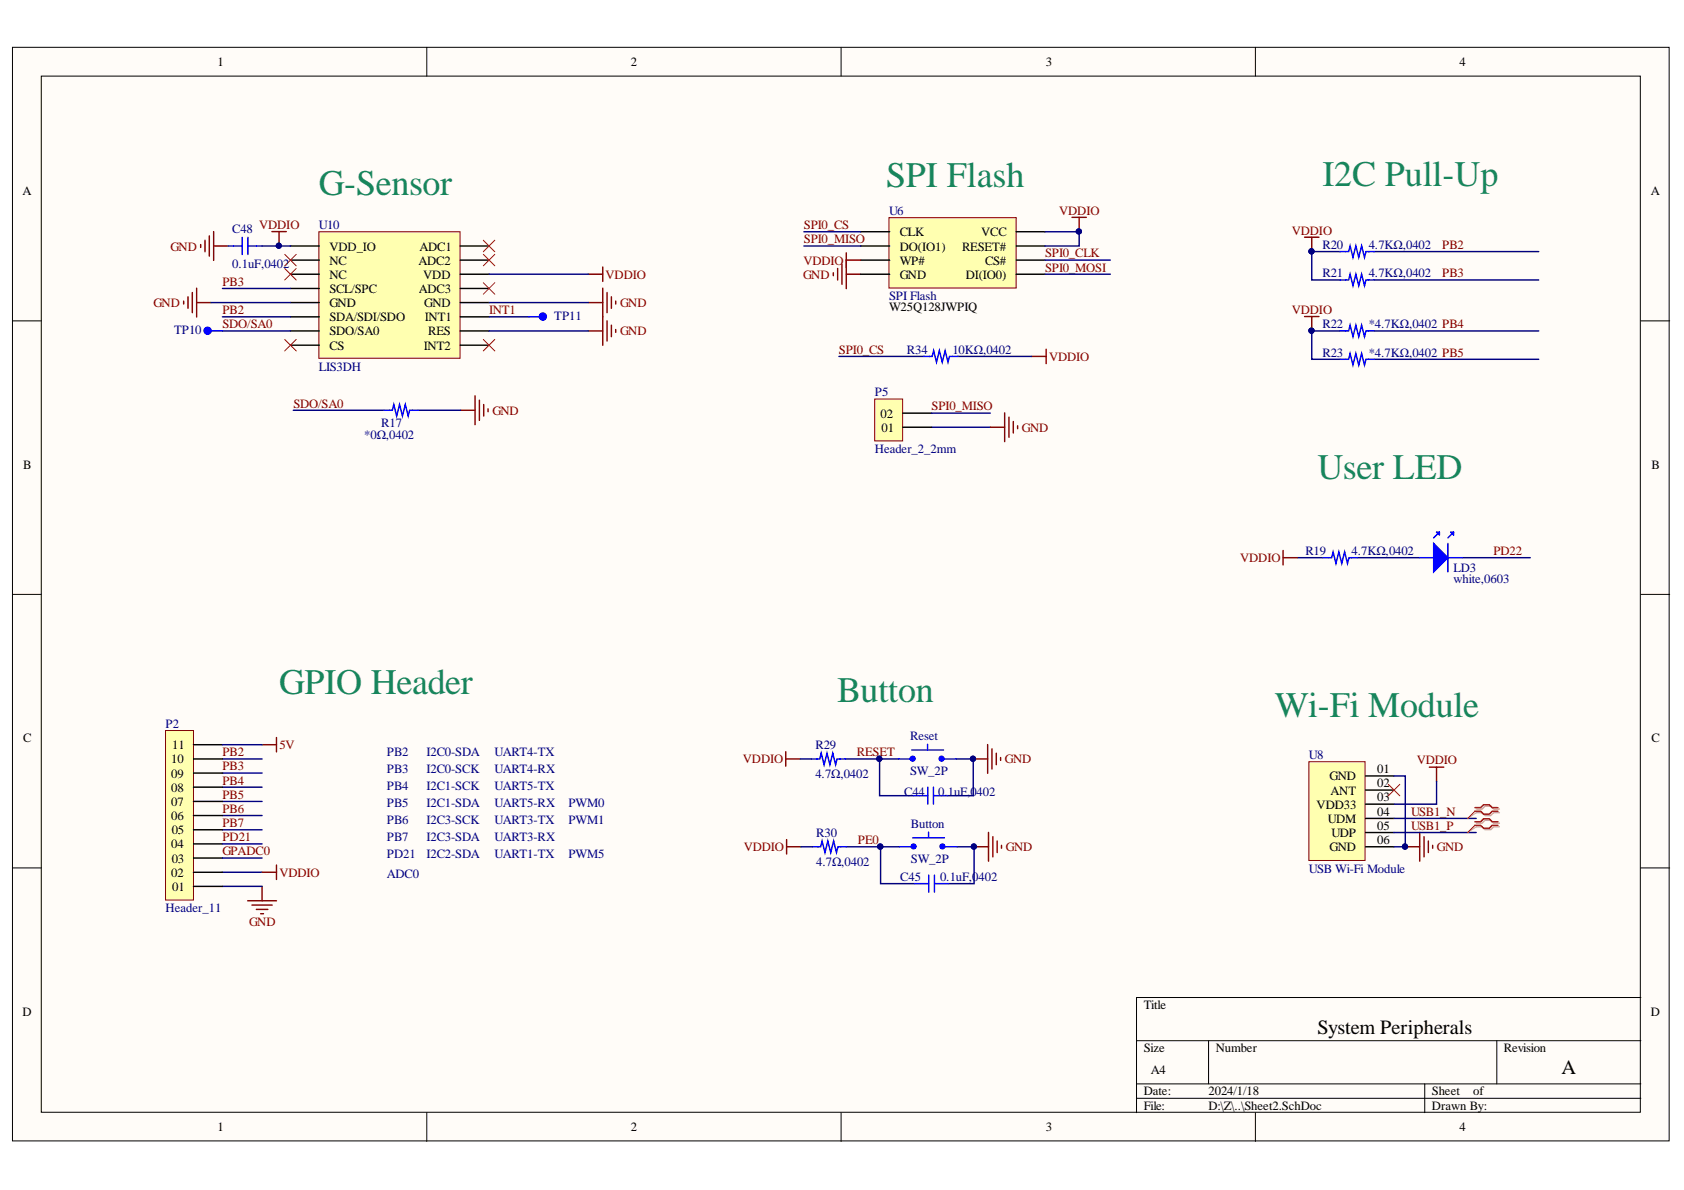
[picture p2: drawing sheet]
<svg xmlns="http://www.w3.org/2000/svg" width="297mm" height="210mm" viewBox="0 0 297 210" stroke-linecap="round" stroke-linejoin="round" font-family="sans-serif">
<g fill="#fffcf8" stroke="#000" stroke-width=".18">
<path d="M2.2 8.3h292.2v192.9h-292.2z"/>
<path d="M7.3 13.4h282v182.8h-282z"/>
</g>
<g fill="none" stroke="#000" stroke-width=".18">
<path d="M75.3 8.3v5.1M148.4 8.3v5.1M221.4 8.3v5.1M2.2 56.6h5.1M289.4 56.6h5.1M2.2 104.8h5.1M289.4 104.8h5.1M2.2 153.1h5.1M289.4 153.1h5.1M289.4 176h-88.9v20.3M75.3 196.3v5M148.4 196.3v5"/>
<path d="M200.5 183.6h88.9M200.5 191.2h88.9M200.5 193.7h88.9M213.2 183.6v7.6M221.4 196.3v5M251.3 191.2v5.1M264 183.6v7.6"/>
</g>
<g fill="none" stroke="#000080" stroke-width=".25">
<path d="M236.4 44.4h-5v5h5M236.4 58.4h-5v5h5M242.4 44.4h29M242.4 49.4h29M242.4 58.4h29M242.4 63.4h29M228.9 98.4h4.5M239.4 98.4h11M257.9 98.4h12M39.2 133.9h7M39.2 136.4h7M39.2 138.8h7"/>
<path d="M141.1 133.9h2M149.1 133.9h6M158.5 133.9h-3.4v6.4h6.1M168.7 133.9h3v6.4h-4.5M39.2 141.4h7M39.2 143.9h7M39.2 146.4h7M39.2 153.9h7M39.2 156.3h7M141.3 149.4h2M149.3 149.4h6M158.7 149.4h-3.4v6.5h6"/>
<path d="M168.8 149.4h3v6.5h-4.5"/>
</g>
<g fill="#000080" stroke="#000080" stroke-width=".18">
<circle cx="231.3" cy="44.3" r=".46"/>
<circle cx="231.3" cy="58.3" r=".46"/>
<circle cx="171.6" cy="133.8" r=".46"/>
<circle cx="155.1" cy="133.8" r=".46"/>
<circle cx="171.8" cy="149.3" r=".46"/>
<circle cx="155.3" cy="149.3" r=".47"/>
</g>
<g fill="none" stroke="#800000" stroke-width=".25">
<path d="M230.1 41.8h2.6M230.1 55.8h2.6M231.4 41.8v2.6M231.4 55.8v2.6M138.6 133.9h2.5M138.6 132.6v2.5M171.7 133.9h2.5M174.2 131.3v5.1M175 132.1v3.6M175.7 132.9v2M176.5 133.6v.5M43.7 158.9h5.1"/>
<path d="M44.4 159.6h3.6M46.2 156.3v2.6M138.8 149.4h2.5M138.8 148.1v2.5M171.8 149.4h2.6M174.4 146.8v5.1M175.1 147.6v3.5M175.9 148.3v2.1M176.7 149.1v.5M45.2 160.4h2M46 161.2h.5"/>
</g>
<g fill="none" stroke="#00f" stroke-width=".25">
<path d="M236.4 44.4h1.5l.2-1 .5 2 .6-2 .5 2 .5-2 .5 2 .2-1h.5M236.4 49.4h1.5l.2-1 .5 2 .6-2 .5 2 .5-2 .5 2 .2-1h.5M236.4 58.4h1.5l.2-1 .5 2 .6-2 .5 2 .5-2 .5 2 .2-1h.5M241.4 44.4h1M241.4 49.4h1M241.4 58.4h1M236.4 63.4h1.5l.2-1 .5 2 .6-2 .5 2 .5-2 .5 2 .2-1h.5M241.4 63.4h1M233.4 98.4h1.5l.2-1 .5 2 .6-2 .5 2 .5-2 .5 2 .2-1h.5M238.4 98.4h1M250.4 98.4h2.5M255.4 98.4h2.5"/>
<path d="M255.4 95.9v5M143.1 133.9h1M144.1 133.9h.5l.3-1 .5 2 .5-2 .5 2 .5-2 .5 2 .2-1h1.5M158.5 133.9h2.5M160.8 132.3h5.6M163.6 131.3v.9M163.7 138.8v3M164.7 138.8v3M166.2 133.9h2.5M143.3 149.4h1M144.2 149.4h.6l.2-1.1 .5 2.1 .5-2.1 .5 2.1 .5-2.1 .5 2.1 .3-1h1.5M158.7 149.4h2.5"/>
<path d="M161 147.8h5.6M161.2 140.3h2.5M161.3 155.9h2.5M163.8 146.8v.9M163.8 154.4v3M164.7 140.3h2.5M164.8 155.9h2.5M164.8 154.4v3M166.3 149.4h2.5"/>
</g>
<g fill="#00f" stroke="#00f" stroke-width=".18">
<circle cx="161" cy="133.8" r=".46"/>
<circle cx="166.1" cy="133.8" r=".46"/>
<circle cx="161.2" cy="149.3" r=".45"/>
<circle cx="166.2" cy="149.3" r=".45"/>
</g>
<path d="M252.9 95.9l2.5 2.5-2.5 2.5z" fill="#00f"/>
<path d="M252.9 95.9l2.5 2.5-2.5 2.5zM253.4 93.9h.5v.5zM253.9 93.9l-1 1M255.9 93.9h.5v.5zM256.4 93.9l-1 1" fill="none" stroke="#00f" stroke-width=".25"/>
<path d="M226.3 97.1v2.5M226.3 98.4h2.6M46.2 153.9h2.6M48.8 152.6v2.5" fill="none" stroke="#800000" stroke-width=".25"/>
<path d="M29.2 128.9h4.9v29.9h-4.9z" fill="#ffffb0" stroke="#800000" stroke-width=".18"/>
<path d="M34.1 138.8h5.1M34.1 136.4h5.1M34.1 133.9h5.1M34.1 131.4h5.1M34.1 156.3h5.1M34.1 153.9h5.1M34.1 151.3h5.1M34.1 148.9h5.1M34.1 146.4h5.1M34.1 143.9h5.1M34.1 141.4h5.1" fill="none" stroke="#000" stroke-width=".25"/>
<path d="M46.2 131.4h2.6M48.8 130.1v2.5" fill="none" stroke="#800000" stroke-width=".25"/>
<path d="M39.2 131.4h7M39.2 148.9h7M39.2 151.3h7" fill="none" stroke="#000080" stroke-width=".25"/>
<path d="M56.2 40.9h25v22.3h-25z" fill="#ffffb0" stroke="#800000" stroke-width=".18"/>
<g fill="none" stroke="#000" stroke-width=".25">
<path d="M51.2 58.4h5.1M51.2 55.9h5.1M51.2 43.4h5.1M51.2 45.9h5.1M51.2 48.4h5.1M51.2 50.9h5.1M51.2 53.4h5.1M81.2 58.4h5.1M81.2 55.9h5.1M81.2 43.4h5.1M81.2 45.9h5.1M81.2 48.4h5.1"/>
<path d="M81.2 50.9h5.1M81.2 53.4h5.1M51.2 60.9h5.1M81.2 60.9h5.1"/>
</g>
<g fill="none" stroke="#800000" stroke-width=".25">
<path d="M32.4 53.1v.5M33.2 52.4v2M33.9 51.6v3.5M34.7 50.8v5.1M34.7 53.4h2.5M35.4 43.1v.5M36.2 42.4v2M36.9 41.6v3.6M37.7 40.9v5M37.7 43.4h2.5M48 40.9h2.5M49.2 40.9v2.5"/>
<path d="M103.8 48.4h2.5M103.8 53.4h2.5M103.8 58.4h2.5M106.3 47.1v2.5M106.3 50.8v10.1M107.1 51.6v3.5M107.1 56.6v3.6M107.8 52.4v2M107.8 57.4v2M108.6 53.1v.5M108.6 58.1v.5M147 48.1v.5"/>
<path d="M147.8 47.4v2M148.5 46.6v3.5M149.3 48.4h2.5M149.3 45.8v5.1M81.3 72.4h2.5M83.8 69.8v5.1M84.6 70.6v3.5M85.3 71.4v2M86.1 72.1v.5"/>
</g>
<circle cx="49.2" cy="43.3" r=".46" fill="#000080" stroke="#000080" stroke-width=".18"/>
<path d="M37.2 53.4h14M39.2 50.9h12M39.2 55.9h12M39.2 58.4h12M86.3 53.4h17.5M86.3 55.9h7M86.3 58.4h17.5M86.3 48.4h17.5M51.7 72.4h16.1M73.8 72.4h7.5" fill="none" stroke="#000080" stroke-width=".25"/>
<path d="M50.2 44.9l2.1 2M50.2 47.4l2.1 2M50.2 59.9l2.1 2M52.3 44.9l-2.1 2M52.3 47.4l-2.1 2M52.3 59.9l-2.1 2M85.2 42.4l2.1 2M85.2 44.9l2.1 2M85.2 49.9l2.1 2M87.3 42.4l-2.1 2M87.3 44.9l-2.1 2M87.3 49.9l-2.1 2" fill="none" stroke="#f00" stroke-width=".18"/>
<path d="M36.7 58.4h2.5M40.2 43.4h2.5M42.7 41.9v3M43.7 43.4h2.5M43.7 41.9v3M93.3 55.9h2.5" fill="none" stroke="#00f" stroke-width=".25"/>
<g fill="#00f" stroke="#00f" stroke-width=".18">
<circle cx="36.6" cy="58.3" r=".66"/>
<circle cx="95.7" cy="55.8" r=".65"/>
</g>
<path d="M156.8 38.4h22.4v12.4h-22.4z" fill="#ffffb0" stroke="#800000" stroke-width=".18"/>
<path d="M151.8 45.9h5.1M151.8 43.4h5.1M151.8 48.4h5.1M151.8 40.9h5.1M179.2 45.9h5.1M179.2 43.4h5.1M179.2 48.4h5.1M179.2 40.9h5.1" fill="none" stroke="#000" stroke-width=".25"/>
<path d="M189.1 38.3h2.5M190.4 38.3v2.6M149.3 44.6v2.5M149.3 45.9h2.5M174.7 75.4h2.5M177.2 72.8v5.1M178 73.6v3.5M178.7 74.3v2.1M179.5 75.1v.5M182 62.9h2.5M184.5 61.6v2.5" fill="none" stroke="#800000" stroke-width=".25"/>
<circle cx="190.3" cy="40.8" r=".46" fill="#000080" stroke="#000080" stroke-width=".18"/>
<path d="M141.8 40.9h10M141.8 43.4h10M184.3 40.9h6.1v2.5h-6.1M184.3 45.9h11.5M184.3 48.4h11.5M148 62.9h15M164.3 75.4h10.4M169 62.9h13" fill="none" stroke="#000080" stroke-width=".25"/>
<path d="M163 62.9h1M163.9 62.9h.5l.3-1 .5 2 .5-2 .5 2 .5-2 .5 2 .3-1h1.5" fill="none" stroke="#00f" stroke-width=".25"/>
<path d="M154.3 70.4h4.9v7.4h-4.9z" fill="#ffffb0" stroke="#800000" stroke-width=".18"/>
<path d="M159.2 75.4h5.1M159.2 72.9h5.1" fill="none" stroke="#000" stroke-width=".25"/>
<path d="M46.2 43.4h5M164.3 72.9h10.4" fill="none" stroke="#000080" stroke-width=".25"/>
<circle cx="49.2" cy="43.3" r=".46" fill="#000080" stroke="#000080" stroke-width=".18"/>
<path d="M85.2 59.9l2.1 2M87.3 59.9l-2.1 2" fill="none" stroke="#f00" stroke-width=".18"/>
<path d="M67.8 72.4h.9M68.7 72.4h.5l.3-1 .5 2 .5-2 .5 2 .5-2 .5 2 .3-1h1.5" fill="none" stroke="#00f" stroke-width=".25"/>
<path d="M230.9 134.4h9.9v17.4h-9.9z" fill="#ffffb0" stroke="#800000" stroke-width=".18"/>
<path d="M240.9 136.9h5M240.9 139.4h5M240.9 141.8h5M240.9 144.4h5M240.9 146.8h5M240.9 149.4h5" fill="none" stroke="#000" stroke-width=".25"/>
<path d="M252.1 135.3h2.6M253.4 135.3v2.6M247.9 149.4h2.5M250.4 146.8v5.1M251.2 147.6v3.5M251.9 148.3v2.1M252.7 149.1v.5" fill="none" stroke="#800000" stroke-width=".25"/>
<circle cx="247.8" cy="149.3" r=".46" fill="#000080" stroke="#000080" stroke-width=".18"/>
<path d="M245.9 136.9h2v12.5h-2M253.4 137.9v3.9h-7.5M245.9 144.4h14.5M245.9 146.8h14.5" fill="none" stroke="#000080" stroke-width=".25"/>
<path d="M244.9 138.3l2 2.1M246.9 138.3l-2 2.1M260.2 143.1l-1.3 1.3M260.2 145.6l-1.3 1.2" fill="none" stroke="#f00" stroke-width=".18"/>
<path d="M260.4 142.7h1l.5-.5h1.1l.5 .5h1M260.4 143.3h1l.5 .6h1.1l.5-.6h1M260.4 145.2h1l.5-.5h1.1l.5 .5h1M260.4 145.8h1l.5 .5h1.1l.5-.5h1" fill="none" stroke="#d0a19e" stroke-width=".25"/>
<path d="M260.4 143.3l-1.5 1.1M260.4 145.8l-1.5 1" fill="none" stroke="#d0a19e" stroke-width=".18"/>
<path d="M260.2 142.5h1l.5-.6h1l.5 .6h1M260.2 143.1h1l.5 .5h1l.5-.5h1M260.2 144.9h1l.5-.5h1l.5 .5h1M260.2 145.6h1l.5 .5h1l.5-.5h1" fill="none" stroke="#f00" stroke-width=".25"/>
<g font-size="6.3" fill="#17855c">
<text x="56.2" y="34.4">G-Sensor</text>
<text x="156.3" y="32.9">SPI Flash</text>
<text x="233.3" y="32.8">I2C Pull-Up</text>
<text x="232.4" y="84.4">User LED</text>
<text x="49.2" y="122.4">GPIO Header</text>
<text x="147.6" y="123.9">Button</text>
<text x="224.9" y="126.4">Wi-Fi Module</text>
</g>
<g font-size="3.6">
<text x="232.4" y="182.5">System Peripherals</text>
<text x="275.4" y="189.5">A</text>
</g>
<g font-size="2.2">
<text x="38.3" y="11.7">1</text>
<text x="111.3" y="11.7">2</text>
<text x="184.5" y="11.7">3</text>
<text x="257.5" y="11.7">4</text>
<text x="4" y="34.5">A</text>
<text x="291.2" y="34.5">A</text>
<text x="158.7" y="41.7">CLK</text>
<text x="173.1" y="41.7">VCC</text>
<text x="58.1" y="44.2">VDD_IO</text>
<text x="58.1" y="46.7">NC</text>
<text x="73.8" y="46.7">ADC2</text>
<text x="74" y="44.2">ADC1</text>
<text x="158.7" y="44.2">DO(IO1)</text>
<text x="158.7" y="46.7">WP#</text>
<text x="169.7" y="44.2">RESET#</text>
<text x="173.8" y="46.7">CS#</text>
<text x="58.1" y="49.2">NC</text>
<text x="58.1" y="51.7">SCL/SPC</text>
<text x="73.9" y="51.7">ADC3</text>
<text x="74.6" y="49.2">VDD</text>
<text x="158.7" y="49.2">GND</text>
<text x="170.3" y="49.2">DI(IO0)</text>
<text x="58.1" y="59.2">SDO/SA0</text>
<text x="58.1" y="56.7">SDA/SDI/SDO</text>
<text x="58.1" y="54.2">GND</text>
<text x="74.8" y="54.2">GND</text>
<text x="74.9" y="56.7">INT1</text>
<text x="75.5" y="59.2">RES</text>
<text x="156.8" y="54.9">W25Q128JWPIQ</text>
<text x="58.1" y="61.7">CS</text>
<text x="74.7" y="61.7">INT2</text>
<text x="155.3" y="73.7">02</text>
<text x="155.5" y="76.2">01</text>
<text x="4.1" y="82.7">B</text>
<text x="291.3" y="82.7">B</text>
<text x="4.1" y="131">C</text>
<text x="291.3" y="131">C</text>
<text x="30.2" y="137.2">09</text>
<text x="30.2" y="134.7">10</text>
<text x="30.4" y="132.2">11</text>
<text x="234.5" y="137.7">GND</text>
<text x="242.9" y="136.4">01</text>
<text x="30.2" y="142.2">07</text>
<text x="30.2" y="139.6">08</text>
<text x="232.2" y="142.6">VDD33</text>
<text x="234.7" y="140.2">ANT</text>
<text x="242.9" y="138.9">02</text>
<text x="242.9" y="141.4">03</text>
<text x="242.9" y="143.9">04</text>
<text x="30.2" y="149.7">04</text>
<text x="30.2" y="144.7">06</text>
<text x="30.3" y="147.2">05</text>
<text x="234.2" y="145.2">UDM</text>
<text x="234.9" y="147.6">UDP</text>
<text x="242.9" y="146.4">05</text>
<text x="242.9" y="148.9">06</text>
<text x="30.2" y="154.7">02</text>
<text x="30.3" y="152.1">03</text>
<text x="234.5" y="150.2">GND</text>
<text x="30.4" y="157.1">01</text>
<text x="4" y="179.2">D</text>
<text x="201.7" y="177.9">Title</text>
<text x="291.2" y="179.2">D</text>
<text x="201.7" y="185.6">Size</text>
<text x="214.5" y="185.6">Number</text>
<text x="265.3" y="185.6">Revision</text>
<text x="203" y="189.4">A4</text>
<text x="201.7" y="193.2">Date:</text>
<text x="201.7" y="195.7">File:</text>
<text x="213.2" y="193.2">2024/1/18</text>
<text x="213.2" y="195.7">D:\Z\..\Sheet2.SchDoc</text>
<text x="252.6" y="193.2">Sheet</text>
<text x="252.6" y="195.7">Drawn By:</text>
<text x="259.9" y="193.2">of</text>
<text x="38.3" y="199.6">1</text>
<text x="111.3" y="199.6">2</text>
<text x="184.5" y="199.6">3</text>
<text x="257.5" y="199.6">4</text>
</g>
<g font-size="2.2" fill="#000080">
<text x="41" y="41.1">C48</text>
<text x="56.2" y="40.4">U10</text>
<text x="156.8" y="37.9">U6</text>
<text x="41" y="47.2">0.1uF,0402</text>
<text x="233.3" y="43.9">R20</text>
<text x="241.4" y="43.9">4.7KΩ,0402</text>
<text x="156.8" y="52.9">SPI Flash</text>
<text x="233.3" y="48.9">R21</text>
<text x="241.4" y="48.9">4.7KΩ,0402</text>
<text x="30.7" y="58.9">TP10</text>
<text x="97.8" y="56.4">TP11</text>
<text x="233.3" y="57.9">R22</text>
<text x="241.4" y="57.9">*4.7KΩ,0402 PB4</text>
<text x="56.2" y="65.4">LIS3DH</text>
<text x="160" y="62.4">R34</text>
<text x="168" y="62.4">10KΩ,0402</text>
<text x="233.3" y="62.9">R23</text>
<text x="241.4" y="62.9">*4.7KΩ,0402 PB5</text>
<text x="154.3" y="69.9">P5</text>
<text x="64.2" y="77.4">*0Ω,0402</text>
<text x="67.2" y="75.4">R17</text>
<text x="154.3" y="79.9">Header_2_2mm</text>
<text x="230.3" y="97.9">R19</text>
<text x="238.4" y="97.9">4.7KΩ,0402</text>
<text x="256.4" y="100.9">LD3</text>
<text x="256.4" y="102.9">white,0603</text>
<text x="29.2" y="128.4">P2</text>
<text x="160.5" y="130.6">Reset</text>
<text x="68.2" y="133.4">PB2</text>
<text x="68.2" y="136.4">PB3</text>
<text x="75.3" y="133.4">I2C0-SDA</text>
<text x="75.3" y="136.4">I2C0-SCK</text>
<text x="87.3" y="133.4">UART4-TX</text>
<text x="87.3" y="136.4">UART4-RX</text>
<text x="143.8" y="132.1">R29</text>
<text x="143.8" y="137.2">4.7Ω,0402</text>
<text x="160.5" y="136.7">SW_2P</text>
<text x="230.9" y="133.9">U8</text>
<text x="68.2" y="139.4">PB4</text>
<text x="68.2" y="142.4">PB5</text>
<text x="75.3" y="139.4">I2C1-SCK</text>
<text x="75.3" y="142.4">I2C1-SDA</text>
<text x="87.3" y="139.4">UART5-TX</text>
<text x="87.3" y="142.4">UART5-RX</text>
<text x="100.3" y="142.4">PWM0</text>
<text x="159.5" y="140.4">C44</text>
<text x="165.5" y="140.4">0.1uF,0402</text>
<text x="68.2" y="145.4">PB6</text>
<text x="68.2" y="148.4">PB7</text>
<text x="75.3" y="145.4">I2C3-SCK</text>
<text x="75.3" y="148.4">I2C3-SDA</text>
<text x="87.3" y="145.4">UART3-TX</text>
<text x="87.3" y="148.4">UART3-RX</text>
<text x="100.3" y="145.4">PWM1</text>
<text x="144" y="147.6">R30</text>
<text x="160.7" y="146">Button</text>
<text x="68.2" y="151.4">PD21</text>
<text x="68.2" y="154.9">ADC0</text>
<text x="75.3" y="151.4">I2C2-SDA</text>
<text x="87.3" y="151.4">UART1-TX</text>
<text x="100.3" y="151.4">PWM5</text>
<text x="144" y="152.7">4.7Ω,0402</text>
<text x="158.8" y="155.4">C45</text>
<text x="160.7" y="152.2">SW_2P</text>
<text x="165.8" y="155.4">0.1uF,0402</text>
<text x="230.9" y="153.9">USB Wi-Fi Module</text>
<text x="29.2" y="160.9">Header_11</text>
</g>
<g font-size="2.2" fill="#800000">
<text x="45.7" y="40.4">VDDIO</text>
<text x="141.8" y="40.4">SPI0_CS</text>
<text x="186.8" y="37.9">VDDIO</text>
<text x="227.9" y="41.4">VDDIO</text>
<text x="30.1" y="44.2">GND</text>
<text x="141.7" y="46.7">VDDIO</text>
<text x="141.8" y="42.9">SPI0_MISO</text>
<text x="184.3" y="47.9">SPI0_MOSI</text>
<text x="184.3" y="45.4">SPI0_CLK</text>
<text x="254.4" y="43.9">PB2</text>
<text x="39.2" y="50.4">PB3</text>
<text x="106.8" y="49.2">VDDIO</text>
<text x="141.6" y="49.2">GND</text>
<text x="254.4" y="48.9">PB3</text>
<text x="27.1" y="54.2">GND</text>
<text x="39.2" y="57.9">SDO/SA0</text>
<text x="39.2" y="55.4">PB2</text>
<text x="86.3" y="55.4">INT1</text>
<text x="109.4" y="54.2">GND</text>
<text x="109.4" y="59.2">GND</text>
<text x="227.9" y="55.4">VDDIO</text>
<text x="148" y="62.4">SPI0_CS</text>
<text x="185" y="63.7">VDDIO</text>
<text x="51.7" y="71.9">SDO/SA0</text>
<text x="86.8" y="73.2">GND</text>
<text x="164.3" y="72.4">SPI0_MISO</text>
<text x="180.3" y="76.2">GND</text>
<text x="218.8" y="99.2">VDDIO</text>
<text x="263.4" y="97.9">PD22</text>
<text x="39.2" y="135.9">PB3</text>
<text x="39.2" y="133.4">PB2</text>
<text x="49.3" y="132.2">5V</text>
<text x="131" y="134.7">VDDIO</text>
<text x="151.2" y="133.4">RESET</text>
<text x="177.3" y="134.7">GND</text>
<text x="249.9" y="134.8">VDDIO</text>
<text x="39.2" y="138.4">PB4</text>
<text x="39.2" y="140.9">PB5</text>
<text x="39.2" y="143.4">PB6</text>
<text x="248.9" y="143.9">USB1_N</text>
<text x="39.2" y="145.9">PB7</text>
<text x="39.2" y="148.4">PD21</text>
<text x="151.3" y="148.9">PE0</text>
<text x="248.9" y="146.4">USB1_P</text>
<text x="39.2" y="150.9">GPADC0</text>
<text x="49.3" y="154.7">VDDIO</text>
<text x="131.2" y="150.2">VDDIO</text>
<text x="177.4" y="150.2">GND</text>
<text x="253.5" y="150.2">GND</text>
<text x="43.9" y="163.4">GND</text>
</g>
</svg>
